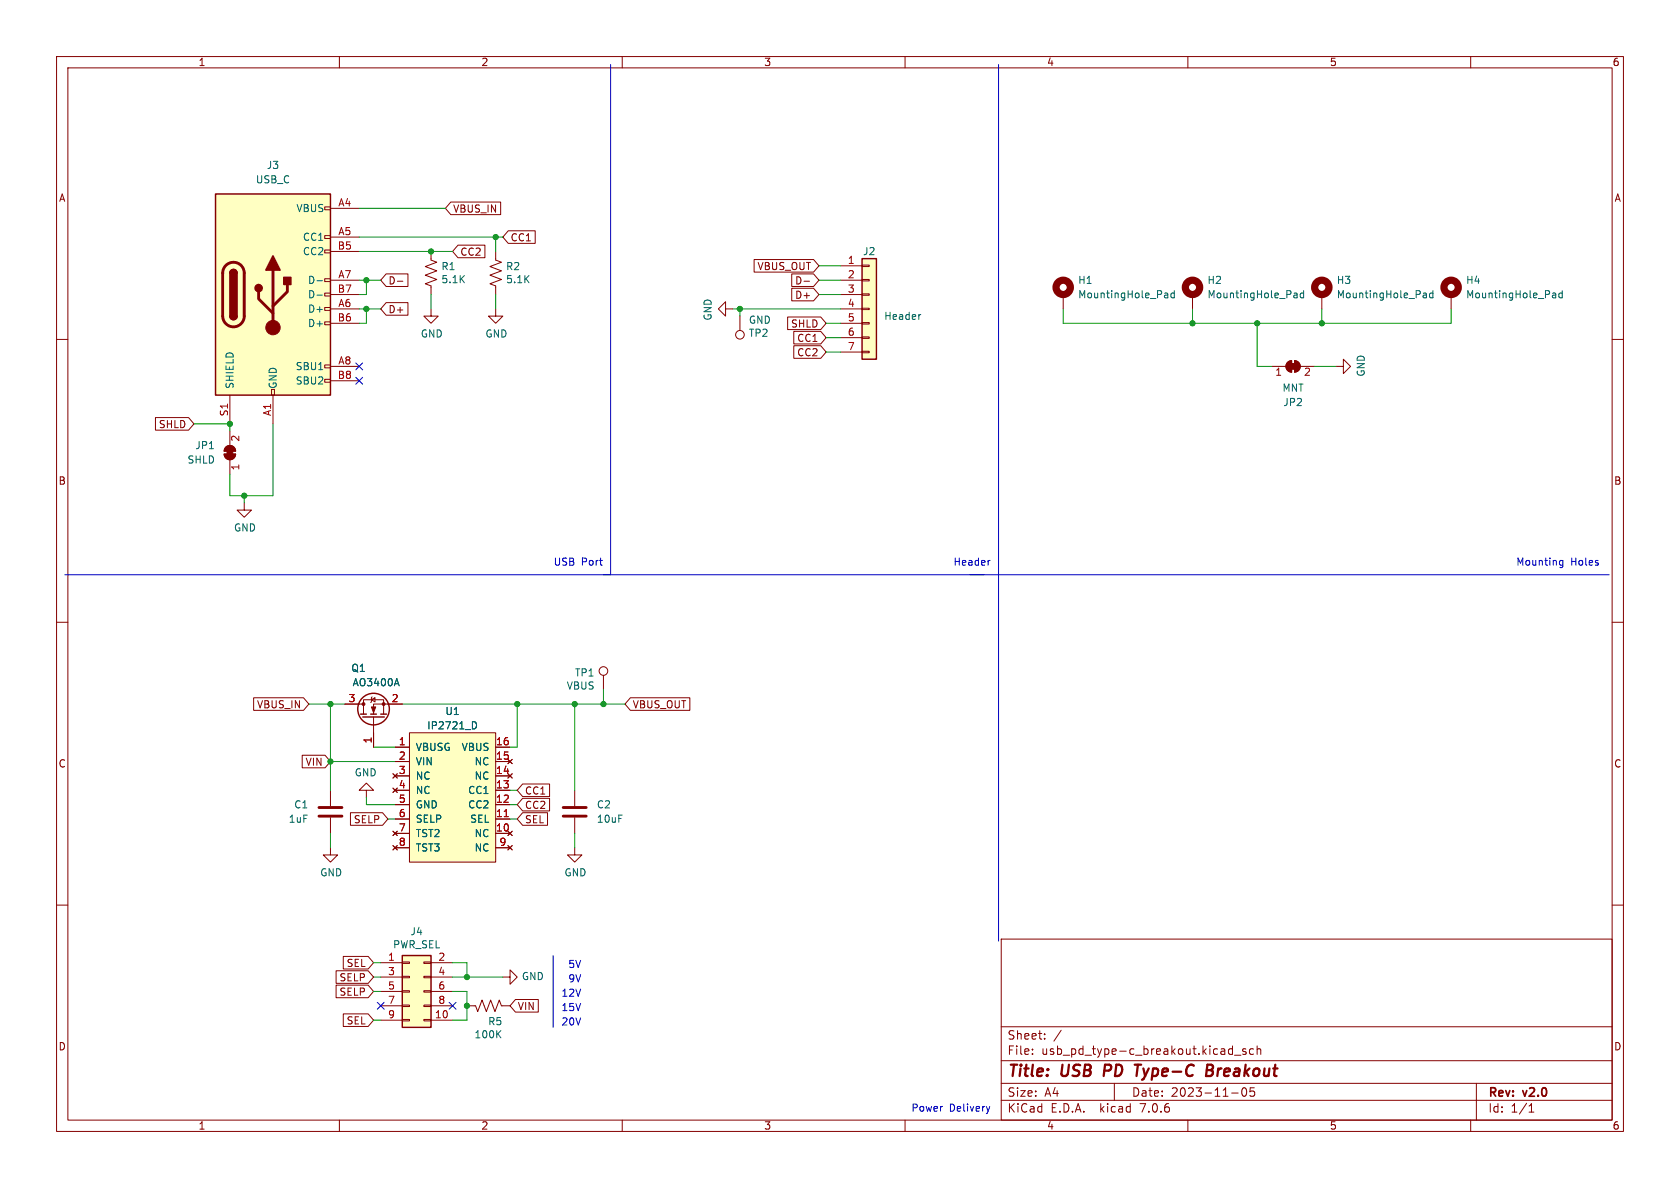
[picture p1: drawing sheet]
<svg xmlns="http://www.w3.org/2000/svg" width="297mm" height="210mm" viewBox="0 0 297 210" stroke-linecap="round" stroke-linejoin="round" font-family="sans-serif">
<g fill="none" stroke="#840000" stroke-width=".18">
<path d="M10 10h277v190h-277zM12 12h273v186h-273zM60 10v2M110 10v2M160 10v2M210 10v2M260 10v2M57.4 36.6h1v.5h-1zM58.4 36.8h5.1M79.7 35.7h8.8v2.2h-8.8l-1-1.1zM10 60h2M57.4 56.9h1v.5h-1z"/>
<path d="M57.4 54.4h1v.5h-1zM57.4 51.8h1v.5h-1zM57.4 49.3h1v.5h-1zM57.4 44.2h1v.5h-1zM57.4 41.7h1v.5h-1zM58.4 41.9h5.1M58.4 54.6h5.1M58.4 49.5h5.1M58.4 44.5h5.1M58.4 57.2h5.1M58.4 52.1h5.1M68.3 53.5h3.8v2.2h-3.8l-1-1.1z"/>
<path d="M68.3 48.4h3.8v2.2h-3.8l-1-1.1zM70.3 49.7h.9M76.2 44.5v1.5l1 .4-2 .7 2 .8-2 .7 2 .8-2 .8 1 .3v1.6M76.2 54.6v1.3h1.3l-1.3 1.3-1.3-1.3h1.3M81 43.3h4.7v2.3h-4.7l-1-1.1zM87.6 54.6v1.3h1.3l-1.3 1.3-1.2-1.3h1.2M87.6 44.5v1.5l1 .4-2 .7 2 .8-2 .7 2 .8-2 .8 1 .3v1.6M89.9 40.8h4.7v2.2h-4.7l-1-1.1zM128.3 54.6v-1.3l-1.3 1.3 1.3 1.3v-1.3h1.2M130.8 55.9v2.5M133.3 45.9h10.5l1 1.1-1 1.1h-10.5zM139.2 56h5.9l.9 1.2-.9 1.1h-5.9z"/>
<path d="M140 51h3.8l1 1.1-1 1.1h-3.8zM140 48.4h3.8l1 1.1-1 1.1h-3.8zM140.3 58.6h4.8l.9 1.1-.9 1.1h-4.8zM142.1 49.7h1M148.6 54.6h3.8M148.6 49.5h3.8M148.6 57.2h3.8M148.6 52.1h3.8M148.6 47h3.8M148.6 59.7h3.8M152.4 59.6h1.3v.2h-1.3zM152.4 57h1.3v.3h-1.3z"/>
<path d="M152.4 54.5h1.3v.2h-1.3zM152.4 51.9h1.3v.3h-1.3zM152.4 49.4h1.3v.3h-1.3zM152.4 46.9h1.3v.2h-1.3zM188 52.1v2.5M210.8 52.1v2.5M233.7 52.1v2.5M256.5 52.1v2.5M285 60h2M27.5 73.8h5.8l1 1.1-1 1.1h-5.8zM39.9 79a1.02 1.02 0 0 1 1.1-.2 1.02 1.02 0 0 1 .7 1h-2.1zM40.6 69.9v5"/>
<path d="M40.6 76.2v2.5M48 68.8h.5v1.1h-.5zM48.3 69.9v5M57.4 67.1h1v.5h-1zM57.4 64.5h1v.5h-1zM58.4 64.8h5.1M58.4 67.3h5.1M140.3 61.1h4.8l.9 1.1-.9 1.1h-4.8zM148.6 62.2h3.8M152.4 62.1h1.3v.3h-1.3zM224.8 64.8h2.5M227.7 64l.6-.2v2a1.02 1.02 0 0 1-.9-.7 1.02 1.02 0 0 1 .3-1.1z"/>
<path d="M228.9 63.8a1.02 1.02 0 0 1 1 1 1.02 1.02 0 0 1-1 1zM229.9 64.8h2.5M236.2 64.8h1.3v-1.3l1.3 1.3-1.3 1.2v-1.2M39.6 80.3h2.1a1.02 1.02 0 0 1-1.1 1 1.02 1.02 0 0 1-1-1zM40.6 81.3v2.5M43.2 88.9v1.3h1.2l-1.2 1.2-1.3-1.2h1.3M10 110h2M106.7 119.4v2.5M285 110h2M44.8 123.3h8.9l.9 1.2-.9 1.1h-8.9zM53.4 133.5h4.1l.9 1.1-.9 1.1h-4.1zM58.4 139.7v2.8"/>
<path d="M61 124.5h3.3M64.3 126.2v-2.5h3.5v2.5M64.8 139.7h1.2l-1.2-1.3-1.3 1.3h1.3v1.3M65.7 123.7l.6-.4v.8zM65.8 123.2l-.1 .1v.8l-.2 .1M66 126.7v5.4M69.5 136.8l.7 .7M69.5 139.3l.7 .8M69.8 132.1h2.6M69.8 139.7h2.6M69.8 137.2h2.6M69.8 134.6h2.6"/>
<path d="M70.2 136.8l-.7 .7M70.2 139.3l-.7 .8M71.1 124.5h-5.1v1.7M72.4 129.5h15.2v22.9h-15.2zM87.6 132.1h2.6M87.6 139.7h2.6M87.6 137.2h2.6M87.6 134.6h2.6M89.8 136.8l.8 .7M89.8 134.2l.8 .8M90.6 136.8l-.8 .7M90.6 134.2l-.8 .8"/>
<path d="M92.4 138.6h4.8v2.2h-4.8l-1-1.1zM101.6 139.7v2.8M111.4 123.3h10.6v2.3h-10.6l-.9-1.1zM10 160h2M58.4 149.9v1.2h1.3l-1.3 1.3-1.3-1.3h1.3M58.4 144.5v2.8M62 143.7h5.6l1 1.1-1 1.1h-5.6zM69.5 146.9l.7 .8M69.5 149.5l.7 .7M69.8 147.3h2.6M69.8 144.8h2.6M69.8 142.2h2.6"/>
<path d="M69.8 149.9h2.6M70.2 146.9l-.7 .8M70.2 149.5l-.7 .7M87.6 147.3h2.6M87.6 144.8h2.6M87.6 142.2h2.6M87.6 149.9h2.6M89.8 146.9l.8 .8M89.8 149.5l.8 .7M90.6 146.9l-.8 .8M90.6 149.5l-.8 .7M92.4 143.7h4.4v2.2h-4.4l-1-1.1z"/>
<path d="M92.4 141.1h4.8v2.3h-4.8l-1-1.2zM101.6 149.9v1.2h1.3l-1.3 1.3-1.3-1.3h1.3M101.6 144.5v2.8M285 160h2M59.4 174.1h5.7l.9 1.2-.9 1.1h-5.7zM59.4 171.6h5.7l.9 1.1-.9 1.1h-5.7zM60.7 179.2h4.4l.9 1.1-.9 1.2h-4.4zM60.7 169.1h4.4l.9 1.1-.9 1.1h-4.4zM67.3 170.2h3.8M67.3 172.7h3.8M67.3 175.3h3.8M67.3 177.8h3.8"/>
<path d="M71.1 177.7h1.3v.2h-1.3zM71.1 175.1h1.3v.3h-1.3zM71.1 172.6h1.3v.2h-1.3zM71.1 170.1h1.3v.2h-1.3zM74.9 177.7h1.3v.2h-1.3zM74.9 175.1h1.3v.3h-1.3zM74.9 172.6h1.3v.2h-1.3zM74.9 170.1h1.3v.2h-1.3zM76.2 170.2h3.8M76.2 172.7h3.8M76.2 175.3h3.8M76.2 177.8h3.8"/>
<path d="M82.5 177.8h1.6l.4 1 .7-2 .8 2 .7-2 .8 2 .8-2 .3 1h1.6M88.9 172.7h1.3v-1.2l1.2 1.2-1.2 1.3v-1.3M91.1 176.7h4.1v2.2h-4.1l-.9-1.1zM177 166h108v32h-108zM60 198v2M67.3 180.3h3.8M71.1 180.2h1.3v.3h-1.3zM74.9 180.2h1.3v.3h-1.3zM76.2 180.3h3.8M110 198v2M160 198v2M177 194.5h108"/>
<path d="M177 191.5h108M177 187.5h108M177 181.5h108M182.5 186.3v.1M182.5 185.5v.1M184.7 183.6v.1M184.7 182.8v.1M187.6 182.1l-1.3 2M197 191.5v3M210 198v2M217.5 185.4l.4 .1M217.7 193.2h1.2"/>
<path d="M217.9 184.9v1.5M217.9 186.3l-.4 .1M218.2 186.5h1.2M219.7 192.4l.2-.1a.81 .81 0 0 1 .6 .6 .81 .81 0 0 1-.3 .8l-.2 .1a.81 .81 0 0 1-.3-1.4zM220.2 185.5l-.3-.1-.2 .2v.2l.5 .2v.3h-.5M221.6 185.5l-.4-.1-.3 .3v.4l.1 .2h.6M221.7 192.3h-.7v.7l.2-.1h.5l.1 .3-.1 .5-.2 .1-.5-.1M222.2 185.5l.3-.1 .3 .1 .1 .9M222.2 184.9v1.5M260 198v2M261 191.5v6.5M270.3 196.6h.9"/>
<path d="M270.3 195.5l.4-.4v1.5"/>
<circle cx="130.8" cy="59.2" r=".76"/>
<circle cx="106.7" cy="118.6" r=".76"/>
</g>
<path d="M195.4 188.2l-.3 2M200.6 188.2h1.1M201.2 188.2l-.3 2M213.3 189.2h.7M213.5 188.2h.6a.49 .49 0 0 1 .4 .5 .49 .49 0 0 1-.5 .5l.3 .1a.58 .58 0 0 1-.3 .9h-.8z" fill="none" stroke="#840000" stroke-width=".4"/>
<g fill="#ffffc2" stroke="#ffffc2" stroke-width=".18">
<path d="M71.1 168.9h5.1v12.7h-5.1z"/>
<path d="M38.1 34.3h20.3v35.6h-20.3z"/>
<path d="M152.4 45.7h2.5v17.8h-2.5z"/>
<path d="M72.4 129.5h15.2v22.9h-15.2z"/>
</g>
<g fill="none" stroke="#840000" stroke-width=".25">
<path d="M38.1 34.3h20.3v35.6h-20.3zM40.6 55.9a.64 .64 0 0 0 .7 .6 .64 .64 0 0 0 .6-.6M40.6 48.3a.64 .64 0 0 1 .7-.7 .64 .64 0 0 1 .6 .7M152.4 45.7h2.5v17.8h-2.5zM63.8 126.2h1M64.1 126.7h3.8M65.5 126.2h1M67.3 126.2h1M71.1 168.9h5.1v12.7h-5.1z"/>
<circle cx="66" cy="125.3" r="2.79"/>
</g>
<path d="M39.9 46.9a1.9 1.9 0 0 1 2.1-.4 1.9 1.9 0 0 1 1.2 1.8v7.6a1.91 1.91 0 0 1-1.9 1.9 1.91 1.91 0 0 1-1.9-1.9v-7.8l.2-.6zM45.7 51.6v1.2l2.6 2.6M48.3 47.8v10.1M50.8 50.3v1.3l-2.5 2.5M56.4 144.3h4.1M56.4 142.7h4.1M99.6 144.3h4M99.6 142.7h4" fill="none" stroke="#840000" stroke-width=".51"/>
<g fill="#840000" stroke="#840000" stroke-width=".25">
<path d="M40.6 55.9h1.3a.64 .64 0 0 1-.6 .6 .64 .64 0 0 1-.7-.6z"/>
<path d="M40.6 48.3h1.3v7.6h-1.3z"/>
<path d="M40.8 47.8a.64 .64 0 0 1 .7-.1 .64 .64 0 0 1 .4 .6h-1.3z"/>
<path d="M48.3 45.2l1.2 2.6h-2.5z"/>
<path d="M50.2 49h1.2v1.3h-1.2z"/>
<circle cx="45.7" cy="50.9" r=".63"/>
</g>
<g fill="#840000" stroke="#840000" stroke-width=".18">
<path d="M228.1 64.3h1v1h-1z"/>
<path d="M227.7 64l.6-.2v2a1.02 1.02 0 0 1-.9-.7 1.02 1.02 0 0 1 .3-1.1z"/>
<path d="M228.9 63.8a1.02 1.02 0 0 1 1 1 1.02 1.02 0 0 1-1 1z"/>
<path d="M40.1 79.5h1v1h-1z"/>
<path d="M39.6 80.3h2.1a1.02 1.02 0 0 1-1.1 1 1.02 1.02 0 0 1-1-1z"/>
<path d="M39.9 79a1.02 1.02 0 0 1 1.1-.2 1.02 1.02 0 0 1 .7 1h-2.1z"/>
<path d="M65.7 125h.7l-.4 1z"/>
<circle cx="48.3" cy="57.9" r="1.27"/>
<circle cx="67.8" cy="124.5" r=".25"/>
<circle cx="64.3" cy="124.5" r=".25"/>
</g>
<g fill="none" stroke="#006464" stroke-width=".18">
<path d="M56 49.6h1M56 52.2h1M162.8 55.6l-.2 .1M206 51.8l.4 .1 .1 .7M206.5 52.1l-.5 .1M206.5 52.6h-.5M207.6 51.9l-.4-.1-.2 .2 .1 .6h.5M207.6 51.4v1.2M228.9 51.8l.4 .1v.7M229.3 52.1l-.4 .1M229.3 52.6h-.4M230.5 51.9l-.4-.1-.2 .2 .1 .6h.5"/>
<path d="M230.5 51.4v1.2M251.8 51.8l.3 .1 .1 .7M252.2 52.1l-.4 .1M252.2 52.6h-.4M253.3 51.9l-.3-.1-.3 .2 .1 .6h.5M253.3 51.4v1.2M274.6 51.8h.3l.1 .2v.6M275 52.1l-.4 .1M275 52.6h-.4M276.2 51.9l-.4-.1-.2 .2 .1 .6h.5M276.2 51.4v1.2M70.1 120l.5 1.2"/>
<path d="M83.8 127.6a.68 .68 0 0 1 .4 .6 .68 .68 0 0 1-.4 .6M88 182.7l.5 .8M88.5 182.2l-.7 .7"/>
</g>
<g fill="none" stroke="#840000" stroke-width="1.3">
<circle cx="188" cy="50.8" r="1.27"/>
<circle cx="210.8" cy="50.8" r="1.27"/>
<circle cx="233.7" cy="50.8" r="1.27"/>
<circle cx="256.5" cy="50.8" r="1.27"/>
</g>
<path d="M89.1 144.4h.8" fill="none" stroke="#a90000" stroke-width=".18"/>
<path d="M107.9 11.4v90.2M176.5 11.4v155M175 99.1h-.2M275.8 99.8l.1 .1h.4M276.3 99.1h-.4l-.1 .1M276.3 99.1v1l-.2 .2h-.3M11.4 101.6h273.1M97.8 168.9v12.7M175 195.6l-.3 .8" fill="none" stroke="#0000c2" stroke-width=".18"/>
<g fill="none" stroke="#009600" stroke-width=".18">
<path d="M63.5 36.8h15.2M63.5 49.5h3.8M63.5 44.5h16.5M63.5 54.6h3.8M63.5 41.9h25.4M64.8 49.5v2.6h-1.3M64.8 54.6v2.6h-1.3M76.2 52.1v2.5M87.6 41.9v2.6M87.6 52.1v2.5M129.5 54.6h19.1M130.8 54.6v1.3"/>
<path d="M144.8 49.5h3.8M144.8 52.1h3.8M144.8 47h3.8M146 57.2h2.6M146 59.7h2.6M188 54.6v2.6h68.5v-2.6M210.8 54.6v2.6M222.2 57.2v7.6h2.6M233.7 54.6v2.6M34.3 74.9h6.3v1.3M48.3 74.9v12.7h-7.7v-3.8M146 62.2h2.6"/>
<path d="M232.4 64.8h3.8M43.2 87.6v1.3M54.6 124.5h6.4M58.4 134.6h11.4M58.4 124.5v15.2M66 132.1h3.8M71.1 124.5h39.4M90.2 139.7h1.2M91.4 124.5v7.6h-1.2M101.6 124.5v15.2M106.7 121.9v2.6M58.4 147.3v2.6"/>
<path d="M64.8 141v1.2h5M68.6 144.8h1.2M90.2 142.2h1.2M90.2 144.8h1.2M101.6 147.3v2.6M66 175.3h1.3M66 172.7h1.3M66 170.2h1.3M80 175.3h2.5v5h-2.5M80 172.7h8.9M80 170.2h2.5v2.5M66 180.3h1.3"/>
</g>
<path d="M62.9 64.2l1.2 1.2M62.9 66.7l1.2 1.2M64.1 64.2l-1.2 1.2M64.1 66.7l-1.2 1.2M66.7 177.2l1.2 1.2M67.9 177.2l-1.2 1.2M79.4 177.2l1.2 1.2M80.6 177.2l-1.2 1.2" fill="none" stroke="#000084" stroke-width=".18"/>
<g fill="#009600" stroke="#009600" stroke-width=".18">
<circle cx="222.2" cy="57.2" r=".46"/>
<circle cx="210.8" cy="57.2" r=".46"/>
<circle cx="233.7" cy="57.2" r=".46"/>
<circle cx="58.4" cy="124.5" r=".46"/>
<circle cx="58.4" cy="134.6" r=".46"/>
<circle cx="82.5" cy="177.8" r=".46"/>
<circle cx="40.6" cy="74.9" r=".46"/>
<circle cx="64.8" cy="49.5" r=".46"/>
<circle cx="64.8" cy="54.6" r=".46"/>
<circle cx="43.2" cy="87.6" r=".46"/>
<circle cx="76.2" cy="44.5" r=".46"/>
<circle cx="130.8" cy="54.6" r=".46"/>
<circle cx="91.4" cy="124.5" r=".46"/>
<circle cx="101.6" cy="124.5" r=".46"/>
<circle cx="106.7" cy="124.5" r=".46"/>
<circle cx="87.6" cy="41.9" r=".46"/>
<circle cx="82.5" cy="172.7" r=".46"/>
</g>
<g font-size="2.8" fill="#840000">
<text x="178" y="190.9">Title:</text>
<text x="187.7" y="190.9">USB</text>
<text x="196" y="190.9">PD</text>
<text x="202.3" y="190.9">Type-C</text>
<text x="215.7" y="190.9">Breakout</text>
</g>
<g font-size="2.1" fill="#840000">
<text x="178" y="184">Sheet:</text>
<text x="178" y="186.7">File:</text>
<text x="184.1" y="186.7">usb_pd_type-c_breakout.kicad_sch</text>
<text x="178" y="196.9">KiCad</text>
<text x="178" y="194.1">Size:</text>
<text x="184.7" y="194.1">A4</text>
<text x="185.7" y="196.9">E.D.A.</text>
<text x="194.6" y="196.9">kicad</text>
<text x="200" y="194.1">Date:</text>
<text x="201.8" y="196.9">7.0.6</text>
<text x="207" y="194.1">2023-11-05</text>
<text x="263" y="194.3">Rev:</text>
<text x="263" y="196.9">Id:</text>
<text x="267.1" y="196.9">1/1</text>
<text x="269.4" y="194.3">v2.0</text>
</g>
<g font-size="1.8" fill="#840000">
<text x="35" y="11.9">1</text>
<text x="85" y="11.9">2</text>
<text x="135" y="11.9">3</text>
<text x="185" y="11.9">4</text>
<text x="235" y="11.9">5</text>
<text x="285" y="11.9">6</text>
<text x="10.3" y="35.9">A</text>
<text x="285.3" y="35.9">A</text>
<text x="80" y="37.8">VBUS_IN</text>
<text x="81.3" y="45.4">CC2</text>
<text x="90.2" y="42.9">CC1</text>
<text x="133.8" y="47.9">VBUS_OUT</text>
<text x="68.6" y="50.5">D-</text>
<text x="140.5" y="53">D+</text>
<text x="140.5" y="50.5">D-</text>
<text x="68.6" y="55.6">D+</text>
<text x="139.7" y="58.1">SHLD</text>
<text x="140.8" y="63.2">CC2</text>
<text x="140.8" y="60.6">CC1</text>
<text x="28" y="75.9">SHLD</text>
<text x="10.3" y="85.9">B</text>
<text x="285.3" y="85.9">B</text>
<text x="45.3" y="125.4">VBUS_IN</text>
<text x="111.8" y="125.4">VBUS_OUT</text>
<text x="10.3" y="135.9">C</text>
<text x="53.9" y="135.6">VIN</text>
<text x="285.3" y="135.9">C</text>
<text x="92.7" y="140.7">CC1</text>
<text x="92.7" y="143.2">CC2</text>
<text x="62.5" y="145.7">SELP</text>
<text x="92.7" y="145.7">SEL</text>
<text x="59.9" y="173.7">SELP</text>
<text x="61.2" y="171.1">SEL</text>
<text x="59.9" y="176.2">SELP</text>
<text x="91.4" y="178.8">VIN</text>
<text x="10.3" y="185.9">D</text>
<text x="61.2" y="181.3">SEL</text>
<text x="285.3" y="185.9">D</text>
<text x="35" y="199.9">1</text>
<text x="85" y="199.9">2</text>
<text x="135" y="199.9">3</text>
<text x="185" y="199.9">4</text>
<text x="235" y="199.9">5</text>
<text x="285" y="199.9">6</text>
</g>
<g font-size="1.8" fill="#006464">
<text x="45.1" y="32.6">USB_C</text>
<text x="47.1" y="30.1">J3</text>
<text x="52.3" y="37.7">VBUS</text>
<text x="53.5" y="42.8">CC1</text>
<text x="53.5" y="45.3">CC2</text>
<text x="77.9" y="48">R1</text>
<text x="89.4" y="48">R2</text>
<text x="152.5" y="45.3">J2</text>
<text x="54.4" y="50.4">D-</text>
<text x="54.4" y="52.9">D-</text>
<text x="77.9" y="50.3">5.1K</text>
<text x="89.4" y="50.3">5.1K</text>
<text x="190.5" y="50.4">H1</text>
<text x="190.5" y="52.9">MountingHole_Pad</text>
<text x="213.4" y="50.4">H2</text>
<text x="213.4" y="52.9">MountingHole_Pad</text>
<text x="236.2" y="50.4">H3</text>
<text x="236.2" y="52.9">MountingHole_Pad</text>
<text x="259.1" y="50.4">H4</text>
<text x="259.1" y="52.9">MountingHole_Pad</text>
<text x="54.4" y="55.5">D+</text>
<text x="54.4" y="58">D+</text>
<text x="74.3" y="59.9">GND</text>
<text x="85.7" y="59.9">GND</text>
<text x="126" y="56.8" transform="rotate(-90 126 56.8)">GND</text>
<text x="132.3" y="59.7">TP2</text>
<text x="132.3" y="57.4">GND</text>
<text x="156.2" y="56.7">Header</text>
<text x="52.2" y="65.6">SBU1</text>
<text x="41.5" y="68.8" transform="rotate(-90 41.5 68.8)">SHIELD</text>
<text x="49.1" y="68.8" transform="rotate(-90 49.1 68.8)">GND</text>
<text x="52.2" y="68.2">SBU2</text>
<text x="226.6" y="69.4">MNT</text>
<text x="226.8" y="72">JP2</text>
<text x="241.5" y="66.7" transform="rotate(-90 241.5 66.7)">GND</text>
<text x="33" y="82.1">SHLD</text>
<text x="34.4" y="79.6">JP1</text>
<text x="41.3" y="94.2">GND</text>
<text x="62" y="119">Q1</text>
<text x="101.5" y="119.8">TP1</text>
<text x="62.2" y="121.5">AO3400A</text>
<text x="100.1" y="122.1">VBUS</text>
<text x="75.4" y="129.1">IP2721_D</text>
<text x="78.6" y="126.6">U1</text>
<text x="62.6" y="137.4">GND</text>
<text x="73.4" y="132.9">VBUSG</text>
<text x="73.4" y="135.5">VIN</text>
<text x="81.5" y="132.9">VBUS</text>
<text x="83.8" y="135.5">NC</text>
<text x="51.9" y="143.1">C1</text>
<text x="73.4" y="138">NC</text>
<text x="73.4" y="140.6">NC</text>
<text x="73.4" y="143.1">GND</text>
<text x="82.7" y="143.1">CC2</text>
<text x="82.7" y="140.6">CC1</text>
<text x="83.8" y="138">NC</text>
<text x="105.4" y="143.1">C2</text>
<text x="51" y="145.6">1uF</text>
<text x="73.4" y="145.6">SELP</text>
<text x="73.4" y="148.2">TST2</text>
<text x="83" y="145.6">SEL</text>
<text x="83.8" y="148.2">NC</text>
<text x="105.4" y="145.6">10uF</text>
<text x="56.5" y="155.1">GND</text>
<text x="73.4" y="150.7">TST3</text>
<text x="83.8" y="150.7">NC</text>
<text x="99.7" y="155.1">GND</text>
<text x="69.4" y="167.8">PWR_SEL</text>
<text x="72.5" y="165.5">J4</text>
<text x="92.2" y="173.5">GND</text>
<text x="83.8" y="183.7">100K</text>
<text x="86.2" y="181.4">R5</text>
</g>
<g font-size="1.8" fill="#a90000">
<text x="59.7" y="36.6">A4</text>
<text x="59.7" y="41.7">A5</text>
<text x="59.6" y="44.2">B5</text>
<text x="149.8" y="46.7">1</text>
<text x="59.6" y="51.8">B7</text>
<text x="59.7" y="49.3">A7</text>
<text x="149.8" y="49.3">2</text>
<text x="149.8" y="51.8">3</text>
<text x="59.6" y="56.9">B6</text>
<text x="59.7" y="54.4">A6</text>
<text x="149.8" y="54.4">4</text>
<text x="149.8" y="56.9">5</text>
<text x="149.8" y="59.4">6</text>
<text x="59.7" y="64.5">A8</text>
<text x="149.8" y="62">7</text>
<text x="59.6" y="67.1">B8</text>
<text x="225.4" y="66.8">1</text>
<text x="230.4" y="66.8">2</text>
<text x="40.4" y="73.7" transform="rotate(-90 40.4 73.7)">S1</text>
<text x="48" y="73.6" transform="rotate(-90 48 73.6)">A1</text>
<text x="42.6" y="83.3" transform="rotate(-90 42.6 83.3)">1</text>
<text x="42.6" y="78.2" transform="rotate(-90 42.6 78.2)">2</text>
<text x="61.5" y="124.2">3</text>
<text x="69.1" y="124.2">2</text>
<text x="65.8" y="131.5" transform="rotate(-90 65.8 131.5)">1</text>
<text x="70.4" y="131.8">1</text>
<text x="87.6" y="131.8">16</text>
<text x="70.4" y="134.4">2</text>
<text x="70.4" y="136.9">3</text>
<text x="87.6" y="136.9">14</text>
<text x="87.6" y="134.4">15</text>
<text x="70.4" y="139.4">4</text>
<text x="70.4" y="142">5</text>
<text x="87.6" y="142">12</text>
<text x="87.6" y="139.4">13</text>
<text x="70.4" y="144.5">6</text>
<text x="70.4" y="147.1">7</text>
<text x="70.4" y="149.6">8</text>
<text x="87.6" y="147.1">10</text>
<text x="87.6" y="144.5">11</text>
<text x="88.2" y="149.6">9</text>
<text x="68.5" y="169.9">1</text>
<text x="68.5" y="172.5">3</text>
<text x="77.4" y="169.9">2</text>
<text x="77.4" y="172.5">4</text>
<text x="68.5" y="175">5</text>
<text x="68.5" y="177.5">7</text>
<text x="77.4" y="175">6</text>
<text x="77.4" y="177.5">8</text>
<text x="68.5" y="180.1">9</text>
<text x="76.8" y="180.1">10</text>
</g>
<g font-size="1.8" fill="#0000c2">
<text x="97.8" y="100.1">USB</text>
<text x="102.8" y="100.1">Port</text>
<text x="168.5" y="100.1">Header</text>
<text x="268" y="100.1">Mounting</text>
<text x="277.7" y="100.1">Holes</text>
<text x="100.4" y="171.2">5V</text>
<text x="100.4" y="173.7">9V</text>
<text x="99.2" y="178.8">15V</text>
<text x="99.2" y="176.3">12V</text>
<text x="99.2" y="181.4">20V</text>
<text x="161" y="196.6">Power</text>
<text x="167.8" y="196.6">Delivery</text>
</g>
</svg>
